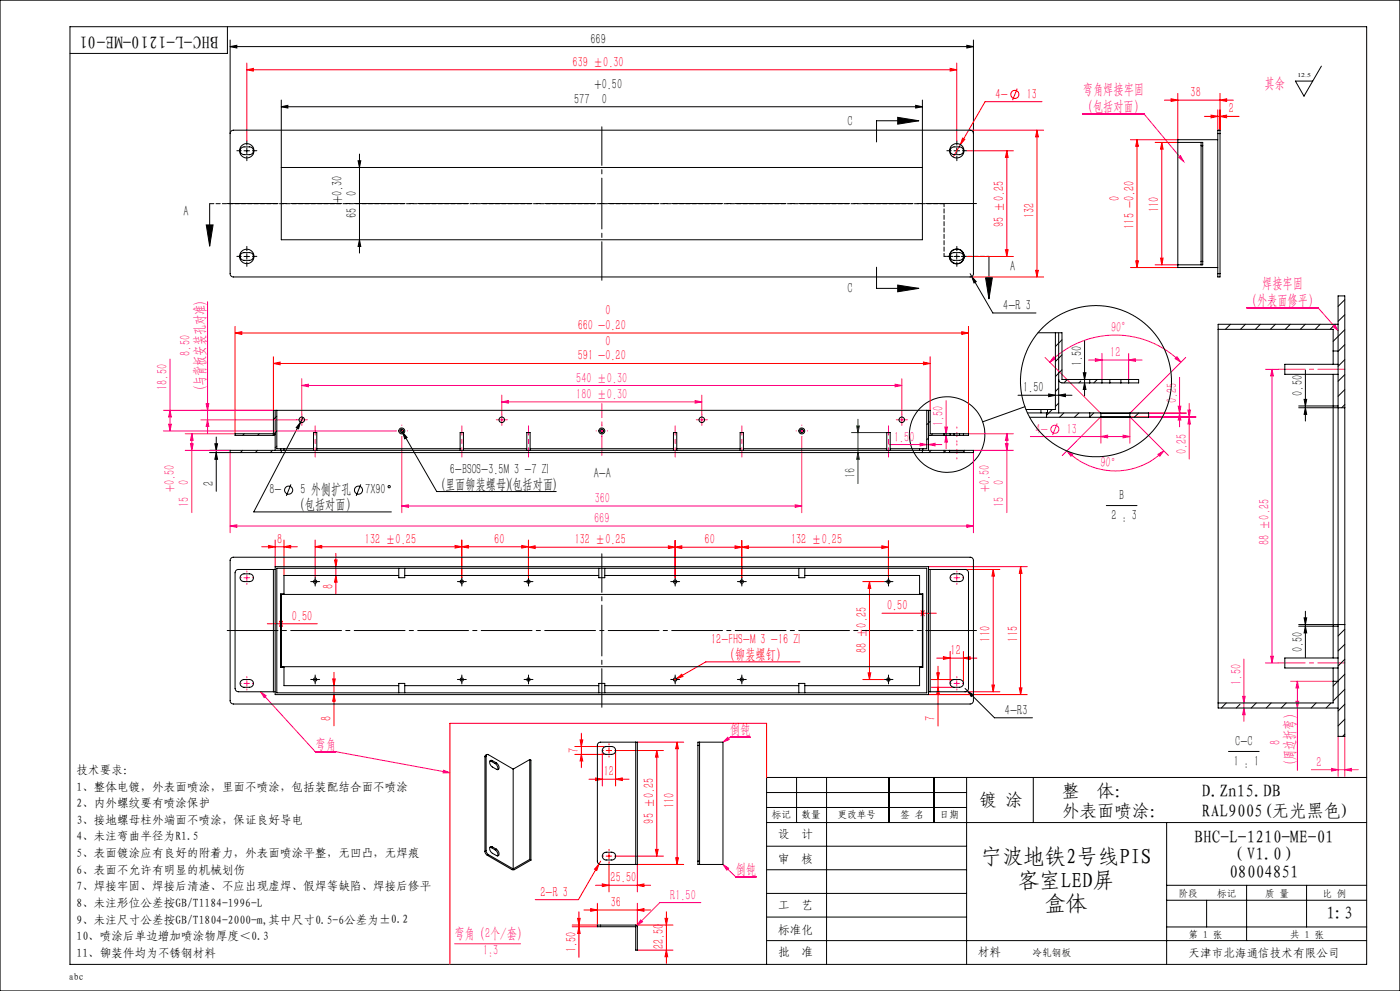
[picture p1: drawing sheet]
<svg xmlns="http://www.w3.org/2000/svg" width="420mm" height="297mm" viewBox="0 0 420 297" stroke-linecap="round" stroke-linejoin="round" font-family="sans-serif">
<g fill="none" stroke="#f00" stroke-width=".3">
<path d="M74 18.9v23.3M287 18.9v23.3M74 20.9l2-.4v.8zM74 20.9h213M285 20.5l2 .4-2 .4zM291 39h22.1M305.2 26.6l-1.4 3.4M311.1 39l.4 2h-.8zM311.1 39v44M312.6 30.5h-17.1l-7.4 12.8M349.3 30h20.7M351.3 29.6l2 .4-2 .4z"/>
<path d="M353.3 28v13.9h-14.2M361.3 34.9h10.4M363.3 34.5l2 .4-2 .4zM365.3 32.9v6.1M366 30l2-.4v.8zM366 34.9l2-.4v.8zM366 28v11M288.1 43.3l-2.1 3.8M288.8 41.4l.7 .4-1.4 1.5zM290.1 45.2h13.9M302 45.2l.4 2h-.8zM302 45.2v31.7"/>
<path d="M341.1 41.9l.4 1.9h-.8zM341.1 41.9v38.3M346.5 42.7h6.8M348.5 42.7l.4 2h-.7zM348.5 42.7v36.7M290.1 76.9h13.9M301.6 74.9h.8l-.4 2zM340.7 78.2h.8l-.4 2zM346.5 79.4h6.8M348.2 77.4h.7l-.4 2zM70.5 99.8l2-.4v.8zM70.5 97.8v32.2"/>
<path d="M70.5 99.8h220M288.5 99.4l2 .4-2 .4zM290.5 97.8v32.2M291 83h22.1M310.7 81h.8l-.4 2zM339.1 80.2h14.2M82 108.9l2-.4v.8zM82 106.9v16.1M82 108.9h197M277 108.5l2 .4-2 .4zM279 106.9v16.1M78.5 163.9h10.7"/>
<path d="M80.5 163.5l2 .4-2 .3zM82.5 161.9v7.9M85.2 163.9l2-.4v.7zM85.2 161.9v10.6M94.5 163.9l2-.4v.7zM94.5 161.9v11.1M94.5 163.9h64M100.4 167.8h.7l-.3 2zM100.8 165.8v12.3M100.8 172.5l.3 2h-.7zM136.5 163.5l2 .4-2 .3zM138.5 163.9l2-.4v.7z"/>
<path d="M138.5 161.9v11.1M156.5 163.5l2 .4-2 .3zM158.5 164l2-.4v.8zM158.5 161.9v11.1M158.5 164h108M200.5 163.6l2 .4-2 .4zM202.5 164l2-.4v.8zM202.5 162v11M220.5 163.6l2 .4-2 .4zM222.5 164l2-.4v.8zM222.5 162v11M258.8 174.3h6.4"/>
<path d="M260.8 174.3l.4 2h-.8zM260.8 174.3v29.4M264.5 163.6l2 .4-2 .4zM266.5 162v11M278.6 169.8h29.6M289.5 170.7h10.5M298 170.7l.3 1.9h-.7zM298 170.7v36.6M306.2 169.8l.4 2h-.8zM306.2 169.8v38.4M80.2 186.9h15M83.8 186.2l.4 .7-.4 .8"/>
<path d="M84.8 186.2l-.4 .7 .4 .8M240 198.4h-28.3l-8.7 5M264.6 183.8h16.3M276.3 183l.4 .8-.4 .8M277.3 183l-.4 .8 .4 .8M281 197.2h12.1M281.4 199.7v17.9M283 196.8l2 .4-2 .4zM285 195.2v9.6M289 197.2l2-.4v.8zM289 195.2v9.6M99.8 203.5h.8l-.4 2z"/>
<path d="M100.2 201.5v16M100.2 208.2l.4 1.9h-.8zM174.4 219.7v10.4M203 203.4l1.5-1.3 .4 .6zM203 203.4l-.9 .5M258.8 203.7h6.4M260.4 201.6h.8l-.4 2.1zM278.6 208.2h29.6M279.4 203.7h6.8M279.4 206h6.8M281 201.6h.8l-.4 2.1zM281.4 206l.4 2h-.8z"/>
<path d="M289.5 207.3h10.5M297.6 205.3h.7l-.3 2zM305.8 206.2h.8l-.4 2zM172.4 223.7h9.5M172.4 226.1h9.5M174 221.8h.8l-.4 1.9zM174.4 226.1l.4 2h-.8zM176.7 233.5h12M178.7 233.1l2 .4-2 .4zM180.7 224.9v10.6M181.9 224.9h1.6M182.7 224.1v1.6"/>
<path d="M184.7 233.5l2-.4v.8zM191.2 222.4h13.9M197 224.9v31.7M197 224.9l.4 2h-.8zM199 224.9h-14.3v10.6M203.1 222.4l.4 2h-.8zM203.1 222.4v36.7M230 233v-16.2h-95v72.2M179.7 258.9l-.7 2-.6-.4zM179.7 258.9l-6.2 10.7h-12.9M180.2 258.1l-.5 .8M181.9 256.6h1.6"/>
<path d="M182.7 258.6v8.7M182.7 255.8v1.6M184.7 256.6h14.3M196.6 254.6h.8l-.4 2zM202.7 257.1h.8l-.4 2zM205.1 259.1h-13.9v8.2M171.7 277.7h7.5M173.3 275.2h.8l-.4 2zM173.7 277.7l.4 2h-.8zM173.7 273.3v13.6M175.2 272.7h20M177.2 272.3l2 .4-2 .4z"/>
<path d="M178.7 265.3h16.5M179.2 270.7v6.5h-7.5M180.7 264.9l2 .4-2 .4zM190.7 277.2h11.2M191.2 265.3l2-.4v.8zM191.2 272.7l2-.4v.8zM191.2 270.7v7M199.5 275.2h.8l-.4 2zM199.9 273.3v15.4M191.2 284.8h10.7M199.9 284.8l.4 1.9h-.8z"/>
<circle cx="304.5" cy="28.3" r="1.22"/>
</g>
<g fill="none" stroke="#000" stroke-width=".3">
<path d="M21 8h389v281h-389zM68.2 8v8h-47.2M69 14l2-.4v.8zM69 12v28M69 14h223M290.1 13.6l1.9 .4-1.9 .4zM292 12v28M396.4 19.8l-5.2 9-2.6-4.5h5.2M84.4 32l2-.4v.8zM84.4 30v20.2M84.4 32h192.3M269.3 35.2l6.4 1-6.4 1z"/>
<path d="M274.7 31.6l2 .4-2 .4zM275.7 36.2h-12.7v6.3M276.7 30v20.2M73.2 45.2h1.7M74 44.3v1.7M107.4 48.2h.8l-.4 2zM107.8 46.2v29.6M286.2 45.2h1.7M287 44.3v1.7M61.9 67.4h2l-1 6.4zM62.9 61.1v12.7M73.2 76.9h1.7"/>
<path d="M74 76v1.7M107.8 71.9l.4 2h-.8zM286.2 76.9h1.7M287 76v1.7M296.7 76.9v12.7M263 80.1v6.3h12.7M269.3 85.4l6.4 1-6.4 1.1zM291 82l.5 .9M291.5 82.9l1.4 1.5-.7 .4zM291.5 82.9l6.4 10.9h12.9M295.7 83.2h2l-1 6.4zM317.6 99.7v14"/>
<path d="M401.4 97.2v8M305.4 118.5h16.2M314.6 118.1l2 .4-2 .4zM317.6 118.5l2-.4v.8zM325 111.7h.8l-.4 2zM325.4 114.8l.4 1.9h-.8zM325.4 102.1v16.6M391.2 119.7h.8l-.4 2zM391.6 110.9v15.3M62.9 135h6.1M62.9 135.6h6.1M64.5 133h.8l-.4 2z"/>
<path d="M64.9 135.6l.4 2.1h-.8zM64.9 131v16.2M82.5 123v7M82.5 135h1.7M90.1 126.6l-.5 1.9-.7-.3zM90.1 126.6l-14 26.8h41.3M90.9 125.1l-.8 1.5M120.3 128.7l.5 .9M120.8 129.6l1.3 1.5-.7 .4zM120.8 129.6l10.2 17.7h35.9M276.9 135h1.7M278.6 123v7"/>
<path d="M307.5 121.9l-12.7 4.5M314.3 123.8h3.3M389.6 121.7h10.3M389.6 122.2h11.8M391.6 122.2l.4 2h-.8zM87.3 145.2l-1.4 3.4M108.2 145.2l-1.3 3.4M331.9 151.5h9.2M82.5 170.7v36.6M93.7 174.3h1.7M94.5 173.5v1.7M137.7 174.3h1.7"/>
<path d="M138.5 173.5v1.7M157.7 174.3h1.7M158.5 173.5v1.7M201.7 174.3h1.7M202.5 173.5v1.7M221.7 174.3h1.7M222.5 173.5v1.7M265.7 174.3h1.7M266.5 173.5v1.7M278.6 170.7v36.6M389.6 187.7h10.3M389.6 187.2h11.8"/>
<path d="M391.2 185.2h.8l-.4 2zM391.6 183.2v13.9M391.6 187.7l.4 2h-.8zM93.7 203.7h1.7M94.5 202.8v1.7M137.7 203.7h1.7M138.5 202.8v1.7M157.7 203.7h1.7M158.5 202.8v1.7M201.7 203.7h1.7M202.5 202.8v1.7M221.7 203.7h1.7"/>
<path d="M222.5 202.8v1.7M265.7 203.7h1.7M266.5 202.8v1.7M289.5 206.3l8.8 8.8h11.4M290.2 207l1.7 1.2-.5 .5zM401.4 204.2v8M230 237.5h60M239 233v13.5M248 233v56M266.7 233v13.5M280.2 233v13.5M290 233v56"/>
<path d="M310 233v13.5M368.5 225.2h9.3M410 233h-180v56M230 242h60M230 246.5h180M230 253.6h60M350 246.5v42.5M230 260.7h60M230 267.8h60M230 274.8h60M350 269.8h60M350 265.3h60"/>
<path d="M350 277.8h60M362 269.8v8M374 265.3v16.6M392 265.3v12.5M230 281.9h180"/>
<circle cx="284.1" cy="130.2" r="11.3"/>
<circle cx="86.6" cy="146.9" r="1.22"/>
<circle cx="107.5" cy="146.9" r="1.22"/>
<circle cx="116.7" cy="145.9" r=".35"/>
</g>
<g fill="none" stroke="#ff0080" stroke-width=".3">
<path d="M324.7 34.1h18.4l12 14.3M353.5 47.1a.4 .4 0 0 0 .5 0 .4 .4 0 0 0 .1-.5l1 1.8zM62.3 90.4v39.4M374 92.2h21.4l6 6.9M399.8 97.8l.6-.5 1 1.8zM51 107.6v21.5M90.5 115.5l2-.4v.8zM90.5 113.5v10.6M90.5 115.5h180M150.5 118.4v5.7M210.5 118.4v5.7M268.5 115.1l2 .4-2 .4z"/>
<path d="M270.5 113.5v10.6M313.5 107.1l16.6 16.7M314.9 108.6a27.8 27.8 0 0 1 39.4 0M316.1 106.9l.6 .6-1.8 1.1zM326.6 107.9h16M328.6 107.5l2 .4-2 .4zM330.6 105.9v7.8M338.6 107.9l2-.4v.8zM338.6 105.9v7.8M352.5 107.5l.6-.6 1.2 1.7zM353.9 113.1v14.8M355.7 107.1l-16.6 16.7"/>
<path d="M379.6 110.7h3.8M381.6 110.7l.4 2h-.8zM381.6 110.7v88M49 129.1h69.8M49 123h33M50.6 127.1h.8l-.4 2zM51 123l.4 2h-.8zM55.6 130h14.9M55.6 135h13.4M57.1 133h.9l-.5 2zM57.5 130l.5 2h-.9zM57.5 130v23.6"/>
<path d="M60.3 125.8h28.6M61.8 121h.9l-.4 2zM62.3 125.8l.4 2h-.9zM69 135.6v24.1M89.7 125.8h1.7M90.5 125v1.6M119.7 129.1h1.7M120.5 130.9v22.8M120.5 128.3v1.7M149.7 125.8h1.7M150.5 120.4l2-.4v.8zM150.5 120.4h60"/>
<path d="M150.5 125v1.6M179.7 129.1h1.7M180.6 128.3v1.7M208.5 120l2 .4-2 .4zM209.7 125.8h1.7M210.5 125v1.6M239.7 129.1h1.7M240.5 130.9v22.8M240.5 128.3v1.7M266.7 133.2h15.8M269.7 125.8h1.7M270.5 125v1.6"/>
<path d="M276 132.9l2 .3-2 .4zM278.6 133.2l1.9-.3v.7zM283.5 128h.7l-.4 2zM283.8 130.5l.4 2h-.7zM283.8 120.1v14.4M290.5 130h13.5M292 135h12M292 135.6v24.1M301.6 133h.8l-.4 2zM302 130v23.6M302 130l.4 2h-.8zM309.1 130.8h29.8"/>
<path d="M317.1 126.9l-1.3 3.5M320.1 135.1l1.7 1.1-.5 .5zM320.1 135.1a20.5 20.5 0 0 0 29 0M330.1 125.1l-11.4 11.4M330.3 130.8l2-.4v.8zM330.3 124.9v7.9M336.9 130.4l2 .4-2 .4zM338.9 123.9h17M339.1 125.1l11.5 11.4M344.6 123.8h11.3M344.6 125.1h14.2M347.4 136.2l1.7-1.1-1.2 1.6z"/>
<path d="M353.4 121.7h.9l-.4 2.1zM353.9 123.9l.4 2h-.9zM356.4 122.9h.8l-.4 2zM356.8 125.1l.4 2h-.8zM356.8 120.9v16.7M358.8 124.9h-19.9v7.9M69 157.7l2-.4v.7zM69 157.7h223M120.5 151.7l2-.4v.7zM120.5 151.7h120M238.5 151.3l2 .4-2 .3zM290.1 157.3l1.9 .4-1.9 .3z"/>
<path d="M73.2 173.1h1.7M74 172.3v1.7M286.2 173.1h1.7M287 172.3v1.7M373.2 197.5v18.7M379.6 198.7h3.8M381.2 196.7h.8l-.4 2zM73.2 204.8h1.7M74 204v1.7M78.2 207.3l1.6 1.2-.6 .6zM78.2 207.3l16.4 18h6.2l34.2 6.3M286.2 204.8h1.7"/>
<path d="M287 204v1.7M372.8 208.7h.8l-.4 2zM373.2 212.2l.4 2h-.8zM387.2 204.2h12.7M388.8 210.2h.8l-.4 2zM389.2 204.2l.4 2h-.8zM389.2 204.2v26.7M133.1 230.9l1.9 .7h-2.1zM216.9 222.4l1.4-1.4 .5 .6zM225.1 221h-6.1l-2.1 1.4M393.4 230.7h14.1M399.5 230.3l1.9 .4-1.9 .4z"/>
<path d="M401.4 220.7v12M403.4 230.7l2-.4v.8zM403.4 220.7v12M216.9 259.1l1.7 1.1-.5 .6zM216.9 259.1l3.8 3.7h6.1M192.2 275.7l.6 .6-1.7 1.1zM210.3 270.5h-12.4l-7.2 7.2M136.4 282.9h19.8"/>
<circle cx="316.5" cy="128.7" r="1.22"/>
</g>
<path d="M255.4 129.6h10.6M257 127.7h.8l-.4 1.9zM257.4 135.6l.4 2.1h-.8zM257.4 125.7v19.2" fill="none" stroke="#008000" stroke-width=".3"/>
<g fill="none" stroke="#000" stroke-width=".3" stroke-dasharray="15.2 1.3 1.3 1.3">
<path d="M72.4 45.2h-1.3M74.1 43.5v-1.3M74.1 46.8v1.4M75.7 45.2h1.4M285.4 45.2h-1.3M287.1 43.5v-1.3M287.1 46.8v1.4M288.7 45.2h1.4M72.4 76.8h-1.3M74.1 75.2v-1.4M74.1 78.5v1.3M75.7 76.8h1.4"/>
<path d="M285.4 76.8h-1.3M287.1 75.2v-1.4M287.1 78.5v1.3M288.7 76.8h1.4M93.7 174.3h-.5M94.6 173.5v-.5M94.6 175.1v.5M95.4 174.3h.5M137.7 174.3h-.5M138.6 173.5v-.5M138.6 175.1v.5M139.4 174.3h.5"/>
<path d="M157.7 174.3h-.5M158.6 173.5v-.5M158.6 175.1v.5M159.4 174.3h.5M201.7 174.3h-.5M202.6 173.5v-.5M202.6 175.1v.5M203.4 174.3h.5M221.7 174.3h-.5M222.6 173.5v-.5M222.6 175.1v.5M223.4 174.3h.5"/>
<path d="M265.7 174.3h-.5M266.6 173.5v-.5M266.6 175.1v.5M267.4 174.3h.5M93.7 203.6h-.5M94.6 202.8v-.5M94.6 204.5v.5M95.4 203.6h.5M137.7 203.6h-.5M138.6 202.8v-.5M138.6 204.5v.5M139.4 203.6h.5"/>
<path d="M157.7 203.6h-.5M158.6 202.8v-.5M158.6 204.5v.5M159.4 203.6h.5M201.7 203.6h-.5M202.6 202.8v-.5M202.6 204.5v.5M203.4 203.6h.5M221.7 203.6h-.5M222.6 202.8v-.5M222.6 204.5v.5M223.4 203.6h.5"/>
<path d="M265.7 203.6h-.5M266.6 202.8v-.5M266.6 204.5v.5M267.4 203.6h.5"/>
</g>
<path d="M62.9 61h220.3" fill="none" stroke="#000" stroke-width=".3" stroke-dasharray="1.3 .6"/>
<path d="M283.2 61v15.8" fill="none" stroke="#000" stroke-width=".3" stroke-dasharray="1.3 .6" stroke-dashoffset=".4"/>
<path d="M283.2 76.8h13.5" fill="none" stroke="#000" stroke-width=".3" stroke-dasharray="1.3 .6" stroke-dashoffset=".6"/>
<path d="M68.1 61h225M293.1 189h-225" fill="none" stroke="#000" stroke-width=".3" stroke-dasharray="15.2 1.3 1.3 1.3" stroke-dashoffset="-.1"/>
<path d="M180.6 84v-46M180.6 166v46" fill="none" stroke="#000" stroke-width=".3" stroke-dasharray="15.2 1.3 1.3 1.3" stroke-dashoffset="3.7"/>
<path d="M181 224.9h-.3M182.7 226.6v.3M182.7 223.2v-.3M184.4 224.9h.3M181 256.6h-.3M182.7 258.2v.4M182.7 254.9v-.3M184.4 256.6h.3" fill="none" stroke="#f00" stroke-width=".3" stroke-dasharray="15.2 1.3 1.3 1.3"/>
<g fill="none" stroke="#ff0080" stroke-width=".3" stroke-dasharray="15.2 1.3 1.3 1.3">
<path d="M89.7 125.8h-.8M90.6 125v-.9M90.6 126.6v.9M91.4 125.8h.8M118.9 129.1h-.1M120.6 127.5v-.1M120.6 130.8v.1M122.2 129.1h.1M149.7 125.8h-.8M150.6 125v-.9M150.6 126.6v.9M151.4 125.8h.8"/>
<path d="M178.9 129.1h-.1M180.6 127.5v-.1M180.6 130.8v.1M182.2 129.1h.1M209.7 125.8h-.8M210.6 125v-.9M210.6 126.6v.9M211.4 125.8h.8M238.9 129.1h-.1M240.6 127.5v-.1M240.6 130.8v.1M242.2 129.1h.1"/>
<path d="M269.7 125.8h-.8M270.6 125v-.9M270.6 126.6v.9M271.4 125.8h.8M72.4 173.1h-.3M74.1 174.8v.3M74.1 171.5v-.4M75.7 173.1h.4M285.4 173.1h-.3M287.1 171.5v-.4M287.1 174.8v.3M288.7 173.1h.4"/>
<path d="M72.4 204.8h-.3M74.1 206.5v.3M74.1 203.1v-.3M75.7 204.8h.4M285.4 204.8h-.3M287.1 206.5v.3M287.1 203.1v-.3M288.7 204.8h.4"/>
</g>
<path d="M287.1 137.6v-4.5M287.1 128v4.5" fill="none" stroke="#ff0080" stroke-width=".3" stroke-dasharray="15.2 1.3 1.3 1.3" stroke-dashoffset="14.9"/>
<path d="M94.6 127.6v9.4M138.6 127.6v9.4M158.6 127.6v9.4M202.6 127.6v9.4M222.6 127.6v9.4M266.6 127.6v9.4" fill="none" stroke="#ff0080" stroke-width=".3" stroke-dasharray="15.2 1.3 1.3 1.3" stroke-dashoffset="12.5"/>
<path d="M180.6 136.5v-15.5" fill="none" stroke="#ff0080" stroke-width=".3" stroke-dasharray="15.2 1.3 1.3 1.3" stroke-dashoffset="7.7"/>
<path d="M383.5 110.7h20M383.5 198.7h20" fill="none" stroke="#ff0080" stroke-width=".3" stroke-dasharray="15.2 1.3 1.3 1.3" stroke-dashoffset="7.1"/>
<path d="M0 0h420v297h-420z" fill="none" stroke="#000" stroke-width=".35"/>
<path d="M269.3 35.2l6.4 1-6.4 1zM269.3 85.4l6.4 1-6.4 1.1zM61.9 67.4h2l-1 6.4zM295.7 83.2h2l-1 6.4z" fill="#000"/>
<path d="M353.5 47.1a.4 .4 0 0 0 .5 0 .4 .4 0 0 0 .1-.5l1 1.8zM216.9 222.4l1.4-1.4 .5 .6zM216.9 259.1l1.7 1.1-.5 .6zM399.8 97.8l.6-.5 1 1.8zM78.2 207.3l1.6 1.2-.6 .6zM133.1 230.9l1.9 .7h-2.1z" fill="#ff0080"/>
<g fill="#000">
<path d="M84.4 32l2-.4v.8zM274.7 31.6l2 .4-2 .4zM69 14l2-.4v.8zM290.1 13.6l1.9 .4-1.9 .4zM291.5 82.9l.7 1.9 .7-.4zM290.2 207l1.2 1.7 .5-.5zM90.1 126.6l-1.2 1.6 .7 .3zM120.8 129.6l.6 1.9 .7-.4zM314.6 118.1l2 .4-2 .4zM317.6 118.5l2-.4v.8z"/>
<path d="M107.8 71.9l.4 2h-.8zM107.4 48.2h.8l-.4 2zM64.9 135.6l.4 2.1h-.8zM64.5 133h.8l-.4 2z"/>
<path d="M325.4 114.8l.4 1.9h-.8zM325 111.7h.8l-.4 2z"/>
<path d="M391.2 119.7h.8l-.4 2zM391.6 122.2l.4 2h-.8z"/>
<path d="M391.6 187.7l.4 2h-.8zM391.2 185.2h.8l-.4 2z"/>
</g>
<g fill="#f00">
<path d="M136.5 163.5l2 .4-2 .3zM94.5 163.9l2-.4v.7zM288.5 99.4l2 .4-2 .4zM70.5 99.8l2-.4v.8zM277 108.5l2 .4-2 .4zM82 108.9l2-.4v.8z"/>
<path d="M74 20.9l2-.4v.8zM285 20.5l2 .4-2 .4zM288.8 41.4l-.7 1.9 1.4-1.5zM283 196.8l2 .4-2 .4zM289 197.2l2-.4v.8zM158.5 164l2-.4v.8zM200.5 163.6l2 .4-2 .4zM138.5 163.9l2-.4v.7zM156.5 163.5l2 .4-2 .3zM202.5 164l2-.4v.8zM220.5 163.6l2 .4-2 .4zM222.5 164l2-.4v.8zM264.5 163.6l2 .4-2 .4zM203 203.4l1.9-.7-.4-.6zM80.5 163.5l2 .4-2 .3zM85.2 163.9l2-.4v.7zM351.3 29.6l2 .4-2 .4zM366 30l2-.4v.8zM363.3 34.5l2 .4-2 .4zM366 34.9l2-.4v.8zM178.7 233.1l2 .4-2 .4zM184.7 233.5l2-.4v.8zM180.7 264.9l2 .4-2 .4zM191.2 265.3l2-.4v.8zM179.7 258.9l-1.3 1.6 .6 .4z"/>
<path d="M177.2 272.3l2 .4-2 .4zM191.2 272.7l2-.4v.8z"/>
<path d="M199.9 284.8l.4 1.9h-.8zM199.5 275.2h.8l-.4 2z"/>
<path d="M311.1 39l.4 2h-.8zM310.7 81h.8l-.4 2zM302 45.2l.4 2h-.8zM301.6 74.9h.8l-.4 2zM306.2 169.8l.4 2h-.8zM305.8 206.2h.8l-.4 2zM281 201.6h.8l-.4 2.1zM281.4 206l.4 2h-.8zM260.8 174.3l.4 2h-.8zM260.4 201.6h.8l-.4 2.1zM99.8 203.5h.8l-.4 2zM100.2 208.2l.4 1.9h-.8zM100.4 167.8h.7l-.3 2zM100.8 172.5l.3 2h-.7zM348.5 42.7l.4 2h-.7zM348.2 77.4h.7l-.4 2zM341.1 41.9l.4 1.9h-.8zM340.7 78.2h.8l-.4 2zM197 224.9l.4 2h-.8zM196.6 254.6h.8l-.4 2zM203.1 222.4l.4 2h-.8zM202.7 257.1h.8l-.4 2zM174 221.8h.8l-.4 1.9zM174.4 226.1l.4 2h-.8z"/>
<path d="M173.3 275.2h.8l-.4 2zM173.7 277.7l.4 2h-.8z"/>
<path d="M298 170.7l.3 1.9h-.7zM297.6 205.3h.7l-.3 2z"/>
</g>
<path d="M257 127.7h.8l-.4 1.9zM257.4 135.6l.4 2.1h-.8z" fill="#008000"/>
<g fill="#ff0080">
<path d="M352.5 107.5l.6-.6 1.2 1.7zM316.1 106.9l.6 .6-1.8 1.1z"/>
<path d="M268.5 115.1l2 .4-2 .4zM90.5 115.5l2-.4v.8z"/>
<path d="M192.2 275.7l-1.1 1.7 1.7-1.1zM399.5 230.3l1.9 .4-1.9 .4zM403.4 230.7l2-.4v.8zM120.5 151.7l2-.4v.7zM238.5 151.3l2 .4-2 .3zM150.5 120.4l2-.4v.8zM208.5 120l2 .4-2 .4zM276 132.9l2 .3-2 .4zM278.6 133.2l1.9-.3v.7zM328.6 107.5l2 .4-2 .4zM338.6 107.9l2-.4v.8zM330.3 130.8l2-.4v.8zM336.9 130.4l2 .4-2 .4z"/>
<path d="M290.1 157.3l1.9 .4-1.9 .3zM69 157.7l2-.4v.7z"/>
<path d="M373.2 212.2l.4 2h-.8zM372.8 208.7h.8l-.4 2z"/>
<path d="M50.6 127.1h.8l-.4 2zM51 123l.4 2h-.8z"/>
<path d="M353.9 123.9l.4 2h-.9zM353.4 121.7h.9l-.4 2.1z"/>
<path d="M381.6 110.7l.4 2h-.8zM381.2 196.7h.8l-.4 2zM389.2 204.2l.4 2h-.8zM388.8 210.2h.8l-.4 2zM57.5 130l.5 2h-.9zM57.1 133h.9l-.5 2zM356.4 122.9h.8l-.4 2zM356.8 125.1l.4 2h-.8z"/>
<path d="M283.8 130.5l.4 2h-.7zM283.5 128h.7l-.4 2z"/>
<path d="M61.8 121h.9l-.4 2zM62.3 125.8l.4 2h-.9z"/>
<path d="M302 130l.4 2h-.8zM301.6 133h.8l-.4 2z"/>
<path d="M320.1 135.1l1.7 1.1-.5 .5zM347.4 136.2l1.7-1.1-1.2 1.6z"/>
</g>
<g fill="none" stroke="#000" stroke-width=".3">
<path d="M69.3 39.3l.7-.3h221a.97 .97 0 0 1 1 1v42a.96 .96 0 0 1-1 1h-221a.96 .96 0 0 1-1-1v-42.2zM72.5 44.3a3.7 3.7 0 0 1 2.8-.2 1.17 1.17 0 0 1 .7 1.3 1.17 1.17 0 0 1-1.1 1h-1.7a1.14 1.14 0 0 1-1.1-.8 1.14 1.14 0 0 1 .4-1.3zM84.4 50.2h192.3v21.7h-192.3zM285.5 44.3a3.6 3.6 0 0 1 2.8-.2 1.16 1.16 0 0 1 .7 1.3 1.16 1.16 0 0 1-1.1 1h-1.7a1.14 1.14 0 0 1-1.1-.8 1.14 1.14 0 0 1 .4-1.3zM353.3 42.7h7.5v1M360.3 42.7v1M360.3 43.7h.5M360.3 43.7v34.6M360.8 43.7v34.6M365.3 40v-1h.7v1M365.3 40v42M365.3 40h.7"/>
<path d="M365.3 41.9h-12v38.3h12M366 40v42M72.5 75.9a4.1 4.1 0 0 1 2.8-.1 1.17 1.17 0 0 1 .7 1.3 1.17 1.17 0 0 1-1.1 .9h-1.7a1.17 1.17 0 0 1-1.1-.7 1.17 1.17 0 0 1 .4-1.4zM285.5 75.9a4 4 0 0 1 2.8-.1 1.16 1.16 0 0 1 .7 1.3 1.16 1.16 0 0 1-1.1 .9h-1.7a1.17 1.17 0 0 1-1.1-.7 1.17 1.17 0 0 1 .4-1.4zM360.3 78.3v1.1M360.3 78.3h.5M360.8 78.3v1.1h-7.5M311.4 99.7h7.2v14h12M316.6 99.7v23h-8.8M365.3 82v1h.7v-1M365.3 82h.7M365.4 97.2h36v-8.5h2v132h-2v-8.5h-36z"/>
<path d="M365.4 98.7h34.5v10.5M369.1 97.2l-1.5 1.5M373.6 97.2l-1.5 1.5M378.1 97.2l-1.5 1.5M382.6 97.2l-1.5 1.5M387.1 97.2l-1.5 1.5M391.6 97.2l-1.5 1.5M396.1 97.2l-1.5 1.5M399.8 97.9l-.7 .8M400.6 97.2h-.1M403.4 89.8l-2 2M403.4 94.3l-2 2"/>
<path d="M403.4 98.8l-3.5 3.5M317.6 116.3l-1 1M318.6 101.8l-2 2.1M318.6 106.4l-2 1.9M318.6 110.8l-2 2.1M320.2 113.7l-1 1.1M324.2 114.2l-.5 .6M326.9 113.7v1.1M329.2 113.7l-1 1.1M330.6 114.8h-12a1.02 1.02 0 0 1-1-1.1v10.1h12.5M330.6 114.8h2.4M330.6 113.7h2.4"/>
<path d="M330.6 113.7v1.1M333 113.7h3.3M333 114.8h3.3M333 113.7v1.1M336.3 114.8h2.3M336.3 113.7h2.3M336.3 113.7v1.1M338.6 113.7h3v1.1h-3M338.6 113.7v1.1M399.9 112.2v85M399.9 105.2h1.5v99h-1.5M401.4 109.2h-16v3h16"/>
<path d="M403.4 103.3l-2 2M403.4 107.8l-2 2M403.4 112.3l-2 2M403.4 116.8l-2 2M72.8 135l-.7 .6M73.3 130l-.5 .5M77.3 135l-.7 .6M77.8 130l-.5 .5M81.7 135l-.6 .6M83 123v11.5h11.1M83 124.7l-1 1M83 129.2l-1.2 1.3"/>
<path d="M83 133.7l-.4 .5M84.2 134.5v.5h192.7v-.5M84.4 135v.6M85.2 134.5v.5M94.1 135v-5.4h.9v5.4M95 134.5h43M138 135v-5.4h1v5.4M139 134.5h19M158 135v-5.4h1v5.4M159 134.5h43M202 135v-5.4h1v5.4M203 134.5h19"/>
<path d="M222 135v-5.4h1v5.4M223 134.5h43M266 135v-5.4h1.1v5.4M275.9 134.5v.5M276.7 135v.6M278 123v11.5h-10.9M278.6 131.3l-.6 .5M279 126.3l-1 1M279.3 135l-.6 .6M279.8 130l-.5 .5M283.2 130v.5M283.2 135v.6"/>
<path d="M283.8 135l-.7 .6M284.8 135h4.5M284.8 135.6h4.5M284.8 135l.1 .1M284.9 135.1h4.3M284.9 135.6h4.3M284.9 135.1v.5M284.9 135.6h-.1M285 130.5h-6.1l-.3-.5v5h6.2M285 130h-6v-7h-197v7h-11.5v.5h11.6l.4-.5v5h-13.5v.6h215.8M285 130.5h1.2M285 130h1.2"/>
<path d="M285 130v.5M286.2 130h1.7M286.2 130.5h1.7M286.2 130v.5M287.9 130.5h1.1M287.9 130h1.1M287.9 130v.5M289 130h1.5v.5h-1.5M289 130v.5M289.2 135.6h.1M289.2 135.1v.5M289.3 135h2.7v.6h-2.7"/>
<path d="M289.3 135l-.1 .1M308.9 125.1h21.2M312.3 122.7v1.1M313.9 123.8v1.3M314.3 122.7v1.1h-6.1M315.7 122.7l-1.8 1.8M317.6 120.8l-1 1M319.2 123.8l-1.3 1.3M323.7 123.8l-1.4 1.3M326.9 123.8v1.3M328.2 123.8l-1.4 1.3M330.1 123.8h9"/>
<path d="M330.1 125.1h9M330.1 123.8l.2 .1M330.3 123.9h8.6M330.3 124.9h8.6M330.3 123.9v1M330.3 124.9l-.2 .2M338.9 124.9l.2 .2M338.9 123.9v1M339.1 123.8h5.5v1.3h-5.5M339.1 123.8l-.2 .1M341.6 123.8l-1.3 1.3M399.9 121.7h1.5"/>
<path d="M401.4 122.2h2M403.4 121.2l-.9 1M69.3 167.3l.5-.3h221.2a.96 .96 0 0 1 1 1v42a.97 .97 0 0 1-1 1h-221a.97 .97 0 0 1-1-1v-42.2zM71 170.8l11.5-.1v-.9h196.1v.9h10.9a1.02 1.02 0 0 1 1 1v34.6a1.02 1.02 0 0 1-1 1h-10.9v.9h-196.1v-.9h-11a1.02 1.02 0 0 1-1-1v-34.6zM72.5 172.3a3.7 3.7 0 0 1 2.8-.3 1.17 1.17 0 0 1 .7 1.4 1.17 1.17 0 0 1-1.1 .9h-1.7a1.14 1.14 0 0 1-1.1-.8 1.14 1.14 0 0 1 .4-1.2zM82 170.7v36.6M83 170.3h195v37.3h-195zM84.4 178.1h192.3v21.7h-192.3zM119.6 170.3v2.8h1.8v-2.8M119.6 172.5h-34.4v5.5h-1v22h1v5.5h34.4M121.4 172.5h58.2M179.6 170.3v2.8h1.8v-2.8"/>
<path d="M181.4 172.5h58.2M239.6 170.3v2.8h1.8v-2.8M241.4 172.5h34.5v5.5h1v22h-1v5.5h-34.5M279 170.7v36.6M285.5 172.3a3.6 3.6 0 0 1 2.8-.3 1.16 1.16 0 0 1 .7 1.3 1.16 1.16 0 0 1-1.1 1h-1.7a1.14 1.14 0 0 1-1.1-.8 1.14 1.14 0 0 1 .4-1.2zM399.9 187.7h1.5M401.4 197.2h-16v3h16M401.4 187.2h2M403.4 188.6l-2 2M403.4 193.1l-2 2M403.4 197.6l-2 2M72.2 204.2l.3-.3a3.7 3.7 0 0 1 2.8-.2 1.17 1.17 0 0 1 .7 1.3 1.17 1.17 0 0 1-1.1 1h-1.7a1.16 1.16 0 0 1-1-1.8z"/>
<path d="M119.6 207.6v-2.8h1.8v2.8M121.4 205.5h58.2M179.6 207.6v-2.8h1.8v2.8M181.4 205.5h58.2M239.6 207.6v-2.8h1.8v2.8M285.5 203.9a3.6 3.6 0 0 1 2.8-.2 1.16 1.16 0 0 1 .7 1.3 1.16 1.16 0 0 1-1.1 1h-1.7a1.14 1.14 0 0 1-1.1-.8 1.14 1.14 0 0 1 .4-1.3zM367.9 210.7l-1.5 1.5M372 211.1l-1.1 1.1M376.9 210.7l-1.5 1.5M381.4 210.7l-1.5 1.5M385.9 210.7l-1.5 1.5M394.8 210.7l-1.5 1.5"/>
<path d="M399.3 210.7l-1.5 1.5M399.9 200.2v10.5h-34.5M401.3 204.2l-1.4 1.4M403.4 202.1l-2 2M403.4 206.6l-3.5 3.5M403.4 211.1l-2 2M403.4 215.5l-2 2.1M145.5 226.8v28.3M145.8 226.6a.44 .44 0 0 1 .2-.4 .44 .44 0 0 1 .5 0l7.5 4.3M145.8 226.6v28.3M145.8 226.6l-.3 .2M146 226.2l-.4 .2-.1 .4"/>
<path d="M147 228.1l.4 .1M147.4 228.2l1.2 .6M147.7 228a.66 .66 0 0 0-.9 .2 .66 .66 0 0 0 .3 .9l.5 .7 1.3 .7a.61 .61 0 0 0 .8-.1 .61 .61 0 0 0-.1-.8l-.7-1M147.7 228l1.2 .6M147.7 228l-.3 .2M148.6 228.8l.7 1v.9M148.9 228.6l-.3 .2M154 230.5v29.9M158.9 227.6l-4.9 2.9M158.9 227.6v30M158.9 227.6l.4 .2v30M179.6 222.6l11.6-.2v36.7h-11a.96 .96 0 0 1-1-1v-34.9z"/>
<path d="M181.1 224l.8-.3h1.6a1.18 1.18 0 0 1 1.2 1.2 1.18 1.18 0 0 1-1.2 1.2h-1.6a1.19 1.19 0 0 1-1.1-.8 1.19 1.19 0 0 1 .3-1.3zM190.7 222.4v36.7M209.4 223.4v-1h7.5v36.7h-7.5v-1M209.4 223.4h.5M209.4 223.4v34.7M209.9 222.4v1M209.9 223.4v34.7M403.4 220l-.6 .7M145.5 255.1l.1 .6 .6 .6M145.8 254.9l.1 .5 .6 .7M145.8 254.9l-.3 .2M146.2 256.3l7.6 4.4 .5-.1 5-2.8"/>
<path d="M146.5 256.1l-.3 .2M146.5 256.1l7.5 4.3M147 253.9l.4 .1M147.4 254l1.2 .7M147.7 253.8a.66 .66 0 0 0-.9 .3 .66 .66 0 0 0 .3 .9l.5 .6 1.3 .8a.61 .61 0 0 0 .8-.1 .61 .61 0 0 0-.1-.9l-.7-.9M147.7 253.8l-.3 .2M147.7 253.8l1.2 .7M148.6 254.7l.7 1v.8M148.9 254.5l-.3 .2M158.9 257.6l-4.9 2.8M158.9 257.6l.4 .2M180.9 255.9l.5-.4 2.1-.1a1.16 1.16 0 0 1 1.2 1.2 1.16 1.16 0 0 1-1.2 1.1h-1.6a1.17 1.17 0 0 1-1.1-.6 1.17 1.17 0 0 1 .1-1.2z"/>
<path d="M209.4 258.1h.5M209.9 258.1v1M179.2 277.2l11.8 .1 .2 .4v7.1h-.5v-7.1h-11.5z"/>
<circle cx="74" cy="45.2" r="2.16"/>
<circle cx="287" cy="45.2" r="2.16"/>
<circle cx="74" cy="76.8" r="2.17"/>
<circle cx="287" cy="76.8" r="2.25"/>
<circle cx="287" cy="76.8" r="2.17"/>
<circle cx="328.8" cy="114.2" r="22.6"/>
<circle cx="90.5" cy="125.8" r=".82"/>
<circle cx="120.5" cy="129.2" r=".9"/>
<circle cx="120.5" cy="129.2" r=".5"/>
<circle cx="150.5" cy="125.8" r=".83"/>
<circle cx="180.5" cy="129.2" r=".9"/>
<circle cx="180.5" cy="129.2" r=".5"/>
<circle cx="210.5" cy="125.8" r=".83"/>
<circle cx="240.5" cy="129.2" r=".9"/>
<circle cx="240.5" cy="129.1" r=".51"/>
<circle cx="270.5" cy="125.8" r=".83"/>
<circle cx="94.6" cy="174.3" r=".5"/>
<circle cx="138.5" cy="174.3" r=".5"/>
<circle cx="158.5" cy="174.3" r=".5"/>
<circle cx="202.5" cy="174.3" r=".5"/>
<circle cx="222.5" cy="174.3" r=".5"/>
<circle cx="266.5" cy="174.3" r=".51"/>
<circle cx="94.5" cy="203.7" r=".5"/>
<circle cx="138.5" cy="203.7" r=".5"/>
<circle cx="158.5" cy="203.7" r=".5"/>
<circle cx="202.5" cy="203.7" r=".5"/>
<circle cx="222.5" cy="203.7" r=".5"/>
<circle cx="266.5" cy="203.7" r=".5"/>
</g>
<g font-size="6.4">
<text x="294.2" y="259">宁波地铁2号线PIS</text>
<text x="305.4" y="266">客室LED屏</text>
<text x="313.4" y="273">盒体</text>
</g>
<g font-size="5.2">
<text x="65.6" y="10.9" transform="rotate(-180 65.6 10.9)">BHC-L-1210-ME-01</text>
<text x="318.7" y="238.8">整</text>
<text x="329.2" y="238.8">体：</text>
<text x="360.6" y="238.8">D.Zn15.DB</text>
<text x="293.8" y="241.6">镀 涂</text>
<text x="318.7" y="245">外表面喷涂：</text>
<text x="360.6" y="245">RAL9005(无光黑色)</text>
<text x="358.3" y="252.6">BHC-L-1210-ME-01</text>
<text x="368.8" y="257.8">（V1.0）</text>
<text x="368.8" y="263">08004851</text>
<text x="398" y="275.4">1:3</text>
</g>
<g font-size="4.4">
<text x="177.2" y="13.1">669</text>
<text x="178.4" y="26.7">+0.50</text>
<text x="172.2" y="31.1">577</text>
<text x="180.5" y="31.1">0</text>
<text x="254.2" y="37.6">C</text>
<text x="107" y="58.7" transform="rotate(-90 107 58.7)">0</text>
<text x="55.1" y="64.7">A</text>
<text x="102.6" y="60.9" transform="rotate(-90 102.6 60.9)">+0.30</text>
<text x="107" y="65.5" transform="rotate(-90 107 65.5)">65</text>
<text x="303" y="81.3">A</text>
<text x="254.2" y="87.9">C</text>
<text x="301" y="92.9">4-R 3</text>
<text x="324.5" y="109.8" transform="rotate(-90 324.5 109.8)">1.50</text>
<text x="307" y="117.6">1.50</text>
<text x="390.8" y="118.6" transform="rotate(-90 390.8 118.6)">0.50</text>
<text x="134.9" y="142.1">6-BSOS-3.5M 3 -7 ZI</text>
<text x="178.1" y="143.3">A-A</text>
<text x="64" y="145.7" transform="rotate(-90 64 145.7)">2</text>
<text x="80.8" y="148.2">8-</text>
<text x="90.1" y="148.2">5 外侧扩孔</text>
<text x="109.6" y="148.2">7X90</text>
<text x="132.6" y="146.4">(里面铆装螺母)(包括对面)</text>
<text x="335.7" y="149.8">B</text>
<text x="88.4" y="152.5">（包括对面）</text>
<text x="333.4" y="156">2 : 3</text>
<text x="390.8" y="195.5" transform="rotate(-90 390.8 195.5)">0.50</text>
<text x="301.5" y="214.2">4-R3</text>
<text x="370.6" y="223.5">C-C</text>
<text x="370.1" y="229.7">1 : 1</text>
</g>
<g font-size="4.4" fill="#f00">
<text x="171.8" y="20">639 ±0.30</text>
<text x="298.7" y="29.6">4-</text>
<text x="308" y="29.6">13</text>
<text x="357.2" y="29.1">38</text>
<text x="368.7" y="34">2</text>
<text x="310.2" y="65.4" transform="rotate(-90 310.2 65.4)">132</text>
<text x="335.9" y="60.2" transform="rotate(-90 335.9 60.2)">0</text>
<text x="347.7" y="63.6" transform="rotate(-90 347.7 63.6)">110</text>
<text x="301.2" y="68" transform="rotate(-90 301.2 68)">95 ±0.25</text>
<text x="340.3" y="68.5" transform="rotate(-90 340.3 68.5)">115 -0.20</text>
<text x="181.6" y="94.5">0</text>
<text x="173.3" y="98.9">660 -0.20</text>
<text x="181.6" y="103.7">0</text>
<text x="173.3" y="108">591 -0.20</text>
<text x="83.2" y="163">8</text>
<text x="109.5" y="163">132 ±0.25</text>
<text x="148.3" y="163">60</text>
<text x="172.4" y="163.1">132 ±0.25</text>
<text x="211.4" y="163.1">60</text>
<text x="237.3" y="163.1">132 ±0.25</text>
<text x="99.9" y="176.5" transform="rotate(-90 99.9 176.5)">8</text>
<text x="266.1" y="182.9">0.50</text>
<text x="87.5" y="186.1">0.50</text>
<text x="213.3" y="193.1">12-FHS-M 3 -16 ZI</text>
<text x="217.5" y="197.5">（铆装螺钉）</text>
<text x="260" y="195.7" transform="rotate(-90 260 195.7)">88 ±0.25</text>
<text x="285.2" y="196.3">12</text>
<text x="297.1" y="192.3" transform="rotate(-90 297.1 192.3)">110</text>
<text x="305.3" y="192.3" transform="rotate(-90 305.3 192.3)">115</text>
<text x="99.3" y="216" transform="rotate(-90 99.3 216)">8</text>
<text x="280.6" y="216" transform="rotate(-90 280.6 216)">7</text>
<text x="173.6" y="225.8" transform="rotate(-90 173.6 225.8)">7</text>
<text x="181.1" y="232.6">12</text>
<text x="202.3" y="242.2" transform="rotate(-90 202.3 242.2)">110</text>
<text x="196.2" y="246.8" transform="rotate(-90 196.2 246.8)">95 ±0.25</text>
<text x="162.1" y="268.7">2-R 3</text>
<text x="183.2" y="264.4">25.50</text>
<text x="183.2" y="271.8">36</text>
<text x="172.8" y="285.4" transform="rotate(-90 172.8 285.4)">1.50</text>
<text x="199" y="284.4" transform="rotate(-90 199 284.4)">22.50</text>
</g>
<g font-size="4.4" fill="#ff0080">
<text x="324.8" y="28.1">弯角焊接牢固</text>
<text x="379.4" y="26.5">其余</text>
<text x="324.9" y="33.1">（包括对面）</text>
<text x="378.6" y="86.3">焊接牢固</text>
<text x="374.1" y="91.3">（外表面修平）</text>
<text x="333.2" y="99.4" transform="rotate(3 333.2 99.4)">90°</text>
<text x="57.1" y="106.6" transform="rotate(-90 57.1 106.6)">8.50</text>
<text x="333.1" y="107">12</text>
<text x="50.1" y="116.8" transform="rotate(-90 50.1 116.8)">18.50</text>
<text x="61.4" y="116.7" transform="rotate(-90 61.4 116.7)">(与背板安装孔对准)</text>
<text x="172.9" y="114.6">540 ±0.30</text>
<text x="172.9" y="119.5">180 ±0.30</text>
<text x="353" y="120.8" transform="rotate(-90 353 120.8)">0.25</text>
<text x="283" y="127.7" transform="rotate(-90 283 127.7)">1.50</text>
<text x="310.7" y="129.9">4-</text>
<text x="320" y="129.9">13</text>
<text x="268.2" y="132.3">1.50</text>
<text x="355.9" y="136" transform="rotate(-90 355.9 136)">0.25</text>
<text x="330.1" y="139.9" transform="rotate(4 330.1 139.9)">90°</text>
<text x="52.3" y="147.5" transform="rotate(-90 52.3 147.5)">+0.50</text>
<text x="56.7" y="145.3" transform="rotate(-90 56.7 145.3)">0</text>
<text x="296.8" y="147.5" transform="rotate(-90 296.8 147.5)">+0.50</text>
<text x="301.2" y="145.3" transform="rotate(-90 301.2 145.3)">0</text>
<text x="56.7" y="152.1" transform="rotate(-90 56.7 152.1)">15</text>
<text x="178.4" y="150.8">360</text>
<text x="301.2" y="152.1" transform="rotate(-90 301.2 152.1)">15</text>
<text x="178.3" y="156.8">669</text>
<text x="380.8" y="163.4" transform="rotate(-90 380.8 163.4)">88 ±0.25</text>
<text x="372.3" y="205.2" transform="rotate(-90 372.3 205.2)">1.50</text>
<text x="219.1" y="220">倒钝</text>
<text x="94.7" y="224.4">弯角</text>
<text x="384" y="223.2" transform="rotate(-90 384 223.2)">8</text>
<text x="388.4" y="230.9" transform="rotate(-90 388.4 230.9)">（周边折弯）</text>
<text x="395" y="229.8">2</text>
<text x="220.8" y="262">倒钝</text>
<text x="201.1" y="269.6">R1.50</text>
<text x="136.3" y="281.2">弯角（2个/套）</text>
<text x="144.9" y="286.2">1:3</text>
</g>
<text font-size="4.4" fill="#008000" x="256.5" y="143.4" transform="rotate(-90 256.5 143.4)">16</text>
<g font-size="3.5">
<text x="23" y="231.9">技术要求：</text>
<text x="23" y="236.9">1、整体电镀，外表面喷涂，里面不喷涂，包括装配结合面不喷涂</text>
<text x="23" y="241.9">2、内外螺纹要有喷涂保护</text>
<text x="23" y="246.9">3、接地螺母柱外端面不喷涂，保证良好导电</text>
<text x="23" y="251.9">4、未注弯曲半径为R1.5</text>
<text x="233.5" y="251.3">设</text>
<text x="240.5" y="251.3">计</text>
<text x="23" y="256.8">5、表面镀涂应有良好的附着力，外表面喷涂平整，无凹凸，无焊痕</text>
<text x="23" y="261.8">6、表面不允许有明显的机械划伤</text>
<text x="233.5" y="258.7">审</text>
<text x="240.5" y="258.7">核</text>
<text x="23" y="266.8">7、焊接牢固、焊接后清渣、不应出现虚焊、假焊等缺陷、焊接后修平</text>
<text x="23" y="271.8">8、未注形位公差按GB/T1184-1996-L</text>
<text x="233.5" y="272.6">工</text>
<text x="240.5" y="272.6">艺</text>
<text x="23" y="276.8">9、未注尺寸公差按GB/T1804-2000-m,其中尺寸0.5-6公差为±0.2</text>
<text x="23" y="281.7">10、喷涂后单边增加喷涂物厚度＜0.3</text>
<text x="233.5" y="279.9">标准化</text>
<text x="23" y="286.7">11、铆装件均为不锈钢材料</text>
<text x="233.5" y="286.4">批</text>
<text x="240.5" y="286.4">准</text>
<text x="293.4" y="286.5">材料</text>
<text x="356.5" y="286.7">天津市北海通信技术有限公司</text>
</g>
<g font-size="2.9">
<text x="231.6" y="245.2">标记</text>
<text x="240.5" y="245.2">数量</text>
<text x="251.3" y="245.2">更改单号</text>
<text x="270.1" y="245.2">签 名</text>
<text x="281.9" y="245.2">日期</text>
<text x="353.5" y="268.7">阶段</text>
<text x="365.2" y="268.7">标记</text>
<text x="379.5" y="268.7">质 量</text>
<text x="396.8" y="268.7">比 例</text>
<text x="356.5" y="281">第 1 张</text>
<text x="387.1" y="281">共 1 张</text>
<text x="309.8" y="286.5">冷轧钢板</text>
<text x="20.7" y="293.8">abc</text>
</g>
<text font-size="1.7" x="389.2" y="23.2">12.5</text>
</svg>
